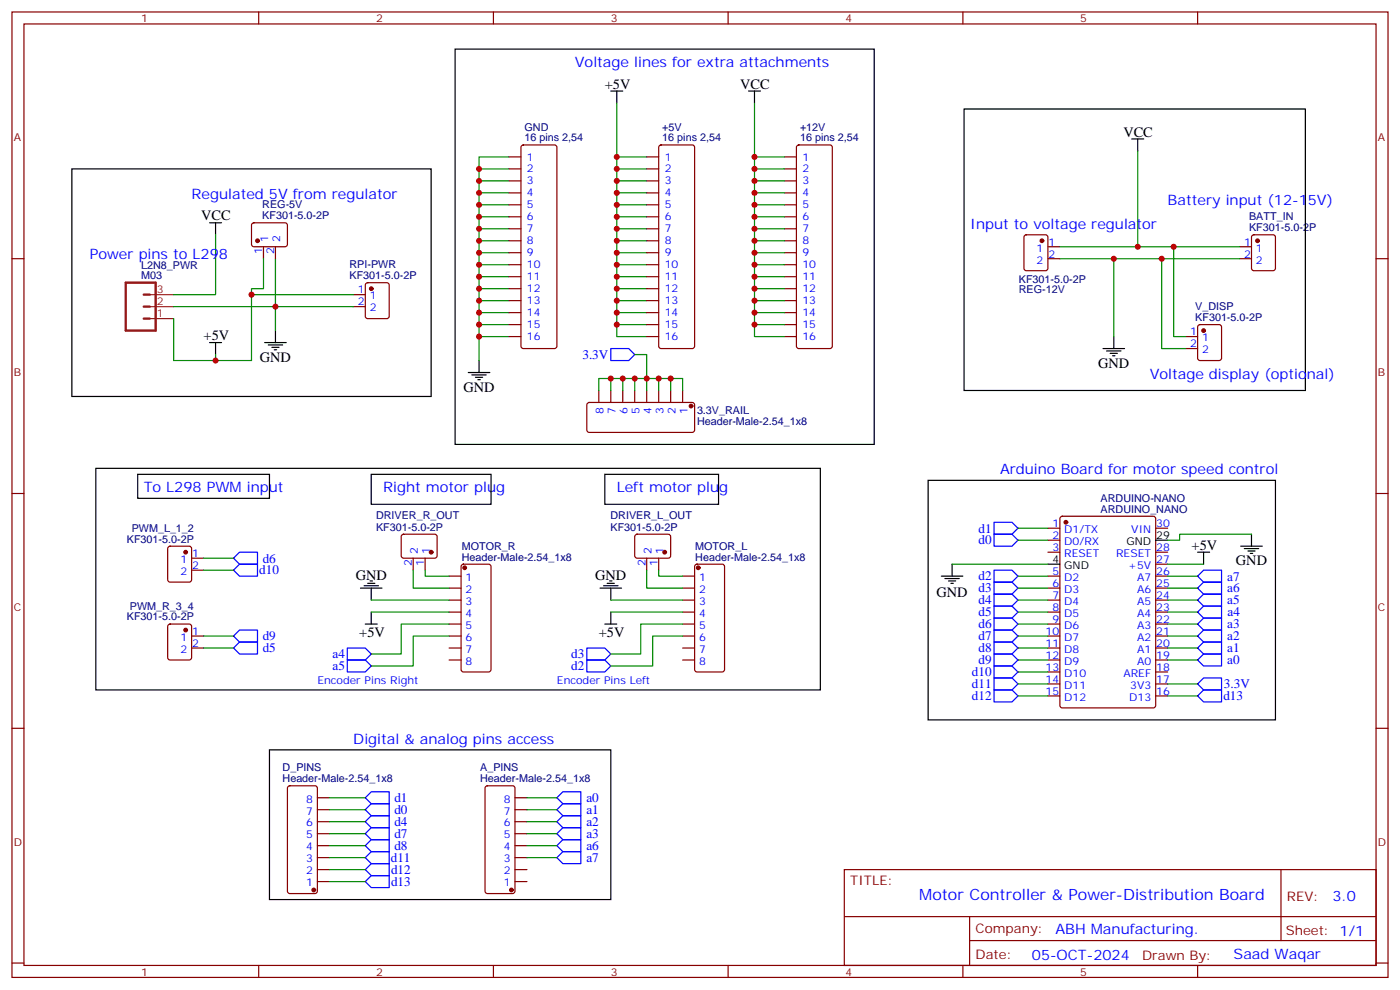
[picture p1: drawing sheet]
<svg xmlns="http://www.w3.org/2000/svg" width="412mm" height="292mm" viewBox="0 0 412 292" stroke-linecap="round" stroke-linejoin="round" font-family="sans-serif">
<g fill="none" stroke="#870000" stroke-width=".35">
<path d="M3.5 3.5h405.4v284.4h-405.4zM7.1 7.1h398.2v277.2h-398.2zM76.2 3.5v3.6M145.3 3.5v3.6M214.5 3.5v3.6M283.6 3.5v3.6M352.8 3.5v3.6M149.9 56.8h3.6M149.9 53.3h3.6M149.9 49.7h3.6M149.9 46.2h3.6M153.7 42.9l.5-.2h9.1l.5 .2 .2 .5v58.6l-.2 .5-.5 .2h-9.1l-.5-.3-.2-.4v-58.6z"/>
<path d="M190.5 56.8h3.5M190.5 53.3h3.5M190.5 49.7h3.5M190.5 46.2h3.5M194.3 42.9l.4-.2h9.2l.5 .2 .2 .5v58.6l-.2 .5-.5 .2h-9.2l-.5-.3-.2-.4v-58.6zM231.1 56.8h3.5M231.1 53.3h3.5M231.1 49.7h3.5M231.1 46.2h3.5M234.8 42.9l.5-.2h9.2l.5 .2 .2 .5v58.6l-.3 .5-.4 .2h-9.2l-.5-.3-.2-.4v-58.6zM3.5 76.2h3.6M74.3 65.8l.5-.2 9.4 .1 .5 .6-.1 5.9-.6 .5-9.5-.1-.4-.6v-5.7z"/>
<path d="M77.6 72.7v3.5M81.1 72.7v3.5M149.9 78h3.6M149.9 74.4h3.6M149.9 70.9h3.6M149.9 67.4h3.6M149.9 63.9h3.6M149.9 60.3h3.6M190.5 78h3.5M190.5 74.4h3.5M190.5 70.9h3.5M190.5 67.4h3.5"/>
<path d="M190.5 63.9h3.5M190.5 60.3h3.5M231.1 78h3.5M231.1 74.4h3.5M231.1 70.9h3.5M231.1 67.4h3.5M231.1 63.9h3.5M231.1 60.3h3.5M301.9 69.4l.4-.3h5.7l.6 .5 .1 9.4-.5 .7h-5.9l-.6-.4-.1-9.4zM308.7 76.2h3.5M308.7 72.7h3.5M365.1 76.2h3.6"/>
<path d="M365.1 72.7h3.6M368.9 69.4l.5-.3h5.6l.7 .5v9.4l-.5 .7h-5.8l-.7-.4v-9.4zM405.3 76.2h3.6M104.1 86.8h3.5M104.1 90.3h3.5M107.8 83.5l.5-.2h5.6l.7 .4 .1 9.4-.5 .7h-5.9l-.6-.4-.1-9.4zM149.9 99.1h3.6M149.9 95.6h3.6M149.9 92.1h3.6M149.9 88.5h3.6M149.9 85h3.6M149.9 81.5h3.6"/>
<path d="M190.5 99.1h3.5M190.5 95.6h3.5M190.5 92.1h3.5M190.5 88.5h3.5M190.5 85h3.5M190.5 81.5h3.5M231.1 99.1h3.5M231.1 95.6h3.5M231.1 92.1h3.5M231.1 88.5h3.5M231.1 85h3.5M231.1 81.5h3.5"/>
<path d="M349.2 99.1h3.6M353 95.8l.5-.2h5.6l.7 .4v9.5l-.4 .6-5.9 .1-.7-.5v-9.4zM173.1 118.7l.5-.2 30.6 .1 .4 .6-.1 7.7-.6 .5-30.6-.1-.4-.7v-7.4zM176.4 115v3.5M179.9 115v3.5M183.4 115v3.5M187 115v3.5M190.5 115v3.5M194 115v3.5M197.6 115v3.5M201.1 115v3.5M349.2 102.7h3.6"/>
<path d="M3.5 145.3h3.6M118.4 157.5l.5-.2 9.4 .1 .5 .6-.1 6-.6 .4-9.5-.1-.4-.6v-5.7zM187.2 157.5l.5-.2 9.4 .1 .5 .6-.1 6-.7 .4-9.4-.1-.4-.6v-5.7zM308.7 155.6h3.5M308.7 159.1h3.5M312.4 152.3l.5-.3h26.8l.7 .5v55.3l-.4 .6-27.1 .1-.6-.5-.1-55.2zM340.4 155.6h3.6M405.3 145.3h3.6M49.6 161.1l.5-.2h5.6l.7 .4v9.4l-.4 .7h-5.9l-.7-.4v-9.4zM56.4 164.4h3.6M56.4 167.9h3.6M121.7 164.4v3.5"/>
<path d="M125.2 164.4v3.5M132.3 169.7h3.5M132.3 173.2h3.5M132.3 176.7h3.5M136.1 166.4l.4-.2h7.4l.7 .4v30.6l-.4 .7h-7.7l-.6-.5-.1-30.5zM190.5 164.4v3.5M194 164.4v3.5M201.1 169.7h3.5M201.1 173.2h3.5M201.1 176.7h3.5M204.8 166.4l.5-.2h7.4l.7 .4v30.6l-.4 .7h-7.7l-.6-.5-.1-30.5zM308.7 162.6h3.5"/>
<path d="M308.7 169.7h3.5M308.7 173.2h3.5M308.7 176.7h3.5M340.4 162.6h3.6M340.4 169.7h3.6M340.4 173.2h3.6M340.4 176.7h3.6M340.4 166.2h3.6M49.6 184l.5-.2h5.6l.7 .4v9.5l-.4 .6-5.9 .1-.7-.5v-9.4zM56.4 187.3h3.6M56.4 190.9h3.6M132.3 180.3h3.5"/>
<path d="M132.3 183.8h3.5M132.3 187.3h3.5M132.3 190.9h3.5M132.3 194.4h3.5M201.1 180.3h3.5M201.1 183.8h3.5M201.1 187.3h3.5M201.1 190.9h3.5M201.1 194.4h3.5M308.7 180.3h3.5M308.7 183.8h3.5M308.7 187.3h3.5"/>
<path d="M308.7 190.9h3.5M308.7 194.4h3.5M308.7 197.9h3.5M340.4 180.3h3.6M340.4 183.8h3.6M340.4 187.3h3.6M340.4 190.9h3.6M340.4 194.4h3.6M340.4 197.9h3.6M3.5 214.5h3.6M308.7 201.4h3.5M308.7 205h3.5"/>
<path d="M340.4 201.4h3.6M340.4 205h3.6M405.3 214.5h3.6M84.9 231.6l.5-.2h7.4l.6 .5 .1 30.6-.5 .6-7.6 .1-.7-.5v-30.6zM93.5 238.5h3.5M93.5 234.9h3.5M143.1 231.6l.5-.2h7.4l.6 .5 .1 30.6-.5 .6-7.6 .1-.7-.5v-30.6zM151.7 238.5h3.5M151.7 234.9h3.5M93.5 259.6h3.5M93.5 256.1h3.5M93.5 252.6h3.5"/>
<path d="M93.5 249.1h3.5M93.5 245.5h3.5M93.5 242h3.5M151.7 259.6h3.5M151.7 256.1h3.5M151.7 252.6h3.5M151.7 249.1h3.5M151.7 245.5h3.5M151.7 242h3.5M248.7 256.1h156.6v28.2h-156.6zM377.3 256.1v20.9M248.7 270h156.5"/>
<path d="M285.6 277h119.6M285.6 270v14.1M3.5 283.6h3.6M76.2 284.3v3.6M145.3 284.3v3.6M214.5 284.3v3.6M283.6 284.3v3.6M352.8 284.3v3.6M405.3 283.6h3.6"/>
</g>
<g fill="#870000" stroke="#870000" stroke-width=".35">
<circle cx="314" cy="153.8" r=".53"/>
<circle cx="127" cy="162.6" r=".53"/>
<circle cx="195.8" cy="162.6" r=".53"/>
<circle cx="370.4" cy="70.9" r=".53"/>
<circle cx="54.7" cy="162.6" r=".53"/>
<circle cx="54.7" cy="185.6" r=".53"/>
<circle cx="75.8" cy="70.9" r=".53"/>
<circle cx="306.9" cy="70.9" r=".53"/>
<circle cx="136.9" cy="167.2" r=".53"/>
<circle cx="205.7" cy="167.2" r=".53"/>
<circle cx="203.6" cy="119.6" r=".53"/>
<circle cx="354.5" cy="97.4" r=".53"/>
<circle cx="92.4" cy="262.1" r=".53"/>
<circle cx="150.6" cy="262.1" r=".53"/>
<circle cx="109.4" cy="85" r=".53"/>
</g>
<g fill="none" stroke="#000" stroke-width=".35">
<path d="M134.1 14.5h123.4v116.4h-123.4zM179.9 26.8h3.5M181.7 26.8v3.5M220.5 26.8h3.5M222.2 26.8v3.5M284 32.1h100.5v82.9h-100.5zM21.2 49.7h105.8v67.1h-105.8zM333.4 40.9h3.5M335.1 40.9v3.6M61.7 65.6h3.6M63.5 65.6v3.5M81.1 97.4v3.5"/>
<path d="M328.1 99.1v3.6M61.7 100.9h3.6M63.5 100.9v3.5M78 100.9h6.3M79 101.6h4.3M80.1 102.3h2.1M80.8 103h.7M137.9 109.7h6.4M139 110.4h4.2M140.1 111.1h2.1M140.8 111.8h.7M141.1 106.2v3.5"/>
<path d="M324.9 102.7h6.4M326 103.4h4.2M327 104.1h2.1M327.7 104.8h.7M28.2 137.9h213.5v65.3h-213.5zM40.6 139.7h38.8v7.1h-38.8zM109.4 139.7h35.2v8.8h-35.2zM178.2 139.7h33.5v8.8h-33.5zM273.4 141.5h102.3v70.5h-102.3zM340.4 159.1h3.6M368.7 157.3v3.6M106.2 173.2h6.3"/>
<path d="M107.2 172.5h4.3M108.3 171.8h2.1M109 171.1h.7M109.4 173.2v3.5M176.7 173.2h6.4M177.8 172.5h4.2M178.9 171.8h2.1M179.6 171.1h.7M179.9 173.2v3.5M277.3 169.7h6.3M278.3 170.4h4.3M279.4 171.1h2.1"/>
<path d="M280.1 171.8h.7M280.5 166.2v3.5M308.7 166.2h3.5M352.8 162.6h3.5M354.5 162.6v3.6M365.5 160.9h6.3M366.5 161.6h4.3M367.6 162.3h2.1M368.3 163h.7M107.6 183.8h3.5M109.4 180.3v3.5M178.2 183.8h3.5"/>
<path d="M179.9 180.3v3.5M79.4 220.8h100.5v44.1h-100.5z"/>
</g>
<g fill="none" stroke="#008700" stroke-width=".35">
<path d="M181.7 30.3v15.9M222.2 30.3v15.9M141.1 56.8h8.8M141.1 53.3h8.8M141.1 49.7h8.8M149.9 46.2h-8.8v52.9h8.8M181.7 56.8h8.8M181.7 53.3h8.8M181.7 49.7h8.8M190.5 46.2h-8.8v52.9h8.8M222.2 56.8h8.9M222.2 53.3h8.9"/>
<path d="M222.2 49.7h8.9M231.1 46.2h-8.9v52.9h8.9M335.1 44.5v28.2h10.6M63.5 69.1v17.7h-12.3M77.6 76.2v8.8h-3.5v21.2h-10.6M81.1 76.2v14.1h-29.9M141.1 78h8.8M141.1 74.4h8.8M141.1 70.9h8.8M141.1 67.4h8.8M141.1 63.9h8.8M141.1 60.3h8.8"/>
<path d="M181.7 78h8.8M181.7 74.4h8.8M181.7 70.9h8.8M181.7 67.4h8.8M181.7 63.9h8.8M181.7 60.3h8.8M222.2 78h8.9M222.2 74.4h8.9M222.2 70.9h8.9M222.2 67.4h8.9M222.2 63.9h8.9M222.2 60.3h8.9"/>
<path d="M312.2 76.2h52.9M312.2 72.7h22.9M328.1 76.2v22.9M342.2 76.2v26.5h7M365.1 72.7h-19.4v26.4h3.5M51.2 93.8v12.4h12.3v-1.8M74.1 86.8h30M104.1 90.3h-23v7.1M141.1 95.6h8.8M141.1 92.1h8.8M141.1 88.5h8.8M141.1 85h8.8"/>
<path d="M141.1 81.5h8.8M141.1 99.1v7.1M181.7 95.6h8.8M181.7 92.1h8.8M181.7 88.5h8.8M181.7 85h8.8M181.7 81.5h8.8M222.2 95.6h8.9M222.2 92.1h8.9M222.2 88.5h8.9M222.2 85h8.9M222.2 81.5h8.9"/>
<path d="M179.9 111.5h-3.5v3.5M183.4 111.5h-3.5v3.5M187 104.4h3.5v7.1h-3.5v3.5M187 111.5h-3.6v3.5M194 111.5h-3.5v3.5M197.6 115v-3.5h3.5v3.5M197.6 111.5h-3.6v3.5M299.9 155.6h8.8M299.9 159.1h8.8M368.7 157.3h-21.2v1.8h-3.5M60 164.4h8.8M60 167.9h8.8"/>
<path d="M109.4 176.7h22.9M121.7 167.9v5.3h10.6M125.2 167.9v1.8h7.1M179.9 176.7h21.2M190.5 167.9v5.3h10.6M194 167.9v1.8h7.1M280.5 166.2h28.2M299.9 176.7h8.8M299.9 169.7h8.8M299.9 173.2h8.8M344 176.7h8.8M344 166.2h10.5"/>
<path d="M344 169.7h8.8M344 173.2h8.8M60 187.3h8.8M60 190.9h8.8M109.4 180.3h22.9M132.3 183.8h-14.1v8.8h-8.8M132.3 187.3h-10.6v8.8h-12.3M179.9 180.3h21.2M201.1 183.8h-12.4v8.8h-8.8M201.1 187.3h-8.8v8.8h-12.4M299.9 180.3h8.8M299.9 197.9h8.8"/>
<path d="M299.9 187.3h8.8M299.9 183.8h8.8M299.9 194.4h8.8M299.9 190.9h8.8M344 180.3h8.8M344 187.3h8.8M344 183.8h8.8M344 194.4h8.8M344 190.9h8.8M299.9 201.4h8.8M299.9 205h8.8M344 201.4h8.8"/>
<path d="M344 205h8.8M97 234.9h10.6M97 238.5h10.6M155.2 234.9h8.8M155.2 238.5h8.8M97 242h10.6M97 245.5h10.6M97 249.1h10.6M97 252.6h10.6M97 256.1h10.6M97 259.6h10.6M155.2 242h8.8"/>
<path d="M155.2 245.5h8.8M155.2 249.1h8.8M155.2 252.6h8.8"/>
</g>
<path d="M37 83.3h8.9v14.1h-8.9zM42.3 86.8h1.8M42.3 90.3h1.8M42.3 93.8h1.8" fill="none" stroke="#8c2424" stroke-width=".71"/>
<path d="M44.1 93.8h7.1M44.1 90.3h7.1M44.1 86.8h7.1" fill="none" stroke="#8c2424" stroke-width=".35"/>
<g fill="none" stroke="#00f" stroke-width=".35">
<path d="M179.9 102.7h5.3l1.8 1.7-1.8 1.8h-5.3zM292.8 153.8h5.3l1.8 1.8-1.8 1.7h-5.3zM292.8 157.3h5.3l1.8 1.8-1.8 1.8h-5.3zM70.6 162.6h5.2v3.6h-5.2l-1.8-1.8zM70.6 166.2h5.2v3.5h-5.2l-1.8-1.8zM292.8 167.9h5.3l1.8 1.8-1.8 1.7h-5.3zM292.8 171.4h5.3l1.8 1.8-1.8 1.8h-5.3zM292.8 178.5h5.3l1.8 1.8-1.8 1.7h-5.3zM292.8 175h5.3l1.8 1.7-1.8 1.8h-5.3zM354.5 178.5h5.3v3.5h-5.3l-1.7-1.7zM354.5 175h5.3v3.5h-5.3l-1.7-1.8zM354.5 171.4h5.3v3.6h-5.3l-1.7-1.8z"/>
<path d="M354.5 167.9h5.3v3.5h-5.3l-1.7-1.7zM68.8 190.9l1.8-1.8h5.2v3.5h-5.2zM70.6 185.6h5.2v3.5h-5.2l-1.8-1.8zM102.3 190.9h5.3l1.8 1.7-1.8 1.8h-5.3zM102.3 194.4h5.3l1.8 1.7-1.8 1.8h-5.3zM172.9 190.9h5.3l1.7 1.7-1.7 1.8h-5.3zM172.9 194.4h5.3l1.7 1.7-1.7 1.8h-5.3zM292.8 196.1h5.3l1.8 1.8-1.8 1.8h-5.3zM292.8 192.6h5.3l1.8 1.8-1.8 1.7h-5.3zM292.8 182h5.3l1.8 1.8-1.8 1.8h-5.3zM292.8 185.6h5.3l1.8 1.7-1.8 1.8h-5.3zM292.8 189.1h5.3l1.8 1.8-1.8 1.7h-5.3z"/>
<path d="M292.8 199.7h5.3l1.8 1.7-1.8 1.8h-5.3zM354.5 199.7h5.3v3.5h-5.3l-1.7-1.8zM354.5 192.6h5.3v3.5h-5.3l-1.7-1.7zM354.5 189.1h5.3v3.5h-5.3l-1.7-1.7zM354.5 185.6h5.3v3.5h-5.3l-1.7-1.8zM354.5 182h5.3v3.6h-5.3l-1.7-1.8zM292.8 203.2h5.3l1.8 1.8-1.8 1.7h-5.3zM354.5 203.2h5.3v3.5h-5.3l-1.7-1.7zM109.4 233.2h5.3v3.5h-5.3l-1.8-1.8zM109.4 236.7h5.3v3.5h-5.3l-1.8-1.7zM164 238.5l1.8-1.8h5.3v3.5h-5.3zM165.8 233.2h5.3v3.5h-5.3l-1.8-1.8z"/>
<path d="M109.4 240.2h5.3v3.6h-5.3l-1.8-1.8zM109.4 243.8h5.3v3.5h-5.3l-1.8-1.8zM109.4 247.3h5.3v3.5h-5.3l-1.8-1.7zM109.4 250.8h5.3v3.6h-5.3l-1.8-1.8zM109.4 254.4h5.3v3.5h-5.3l-1.8-1.8zM109.4 257.9h5.3v3.5h-5.3l-1.8-1.8zM165.8 240.2h5.3v3.6h-5.3l-1.8-1.8zM165.8 243.8h5.3v3.5h-5.3l-1.8-1.8zM165.8 247.3h5.3v3.5h-5.3l-1.8-1.7zM165.8 250.8h5.3v3.6h-5.3l-1.8-1.8z"/>
</g>
<g fill="#c00">
<circle cx="222.3" cy="95.6" r=".88"/>
<circle cx="222.3" cy="92.1" r=".88"/>
<circle cx="222.3" cy="88.5" r=".88"/>
<circle cx="222.3" cy="85" r=".88"/>
<circle cx="222.3" cy="81.5" r=".88"/>
<circle cx="222.3" cy="78" r=".88"/>
<circle cx="222.3" cy="74.4" r=".88"/>
<circle cx="222.3" cy="70.9" r=".88"/>
<circle cx="222.3" cy="67.4" r=".88"/>
<circle cx="222.3" cy="63.9" r=".88"/>
<circle cx="222.3" cy="60.3" r=".88"/>
<circle cx="222.3" cy="56.8" r=".88"/>
<circle cx="222.3" cy="53.3" r=".88"/>
<circle cx="222.3" cy="49.7" r=".88"/>
<circle cx="181.7" cy="49.7" r=".88"/>
<circle cx="181.7" cy="53.3" r=".88"/>
<circle cx="181.7" cy="56.8" r=".88"/>
<circle cx="181.7" cy="60.3" r=".88"/>
<circle cx="181.7" cy="63.9" r=".88"/>
<circle cx="181.7" cy="67.4" r=".88"/>
<circle cx="181.7" cy="70.9" r=".88"/>
<circle cx="181.7" cy="74.4" r=".88"/>
<circle cx="181.7" cy="78" r=".88"/>
<circle cx="181.7" cy="81.5" r=".88"/>
<circle cx="181.7" cy="85" r=".88"/>
<circle cx="181.7" cy="88.5" r=".88"/>
<circle cx="181.7" cy="92.1" r=".88"/>
<circle cx="181.7" cy="95.6" r=".88"/>
<circle cx="141.1" cy="49.7" r=".88"/>
<circle cx="141.1" cy="53.3" r=".88"/>
<circle cx="141.1" cy="56.8" r=".88"/>
<circle cx="141.1" cy="60.3" r=".88"/>
<circle cx="141.1" cy="63.9" r=".88"/>
<circle cx="141.1" cy="67.4" r=".88"/>
<circle cx="141.1" cy="70.9" r=".88"/>
<circle cx="141.1" cy="74.4" r=".88"/>
<circle cx="141.1" cy="78" r=".88"/>
<circle cx="141.1" cy="81.5" r=".88"/>
<circle cx="141.1" cy="85" r=".88"/>
<circle cx="141.1" cy="88.5" r=".88"/>
<circle cx="141.1" cy="92.1" r=".88"/>
<circle cx="141.1" cy="95.6" r=".88"/>
<circle cx="222.3" cy="46.2" r=".88"/>
<circle cx="181.7" cy="46.2" r=".88"/>
<circle cx="141.1" cy="99.1" r=".88"/>
<circle cx="197.6" cy="111.5" r=".88"/>
<circle cx="194" cy="111.5" r=".88"/>
<circle cx="190.5" cy="111.5" r=".88"/>
<circle cx="187" cy="111.5" r=".88"/>
<circle cx="183.4" cy="111.5" r=".88"/>
<circle cx="81.1" cy="90.3" r=".88"/>
<circle cx="63.5" cy="106.2" r=".88"/>
<circle cx="335.1" cy="72.7" r=".88"/>
<circle cx="328.1" cy="76.2" r=".88"/>
<circle cx="179.9" cy="111.5" r=".88"/>
<circle cx="342.2" cy="76.2" r=".88"/>
<circle cx="345.7" cy="72.7" r=".88"/>
<circle cx="74.1" cy="86.8" r=".88"/>
</g>
<text font-size="4.6" fill="#00f" x="270.8" y="265.1">Motor Controller &amp; Power-Distribution Board</text>
<g font-size="4.2" fill="#00f">
<text x="169.3" y="19.8">Voltage lines for extra attachments</text>
<text x="56.4" y="58.6">Regulated 5V from regulator</text>
<text x="344" y="60.3">Battery input (12-15V)</text>
<text x="285.8" y="67.4">Input to voltage regulator</text>
<text x="26.5" y="76.2">Power pins to L298</text>
<text x="338.7" y="111.5">Voltage display (optional)</text>
<text x="294.6" y="139.7">Arduino Board for motor speed control</text>
<text x="42.3" y="145">To L298 PWM input</text>
<text x="112.9" y="145">Right motor plug</text>
<text x="181.7" y="145">Left motor plug</text>
<text x="104.1" y="219.1">Digital &amp; analog pins access</text>
<text x="392.5" y="265.4">3.0</text>
<text x="310.9" y="274.9">ABH Manufacturing.</text>
<text x="304" y="282.7">05-OCT-2024</text>
<text x="363.4" y="282.6">Saad Waqar</text>
</g>
<g font-size="4.2">
<text x="178.2" y="26.1">+5V</text>
<text x="218" y="26.1">VCC</text>
<text x="330.9" y="40.2">VCC</text>
<text x="59.3" y="64.9">VCC</text>
<text x="60" y="100.2">+5V</text>
<text x="76.6" y="106.5">GND</text>
<text x="323.5" y="108.3">GND</text>
<text x="136.5" y="115.4">GND</text>
<text x="351" y="161.9">+5V</text>
<text x="364.1" y="166.5">GND</text>
<text x="104.8" y="170.7">GND</text>
<text x="175.3" y="170.7">GND</text>
<text x="275.9" y="175.7">GND</text>
<text x="105.8" y="187.7">+5V</text>
<text x="176.4" y="187.7">+5V</text>
</g>
<g font-size="3.9" fill="#00f">
<text x="171.6" y="105.7">3.3V</text>
<text x="288.2" y="156.8">d1</text>
<text x="288.2" y="160.4">d0</text>
<text x="77.4" y="165.7">d6</text>
<text x="76.4" y="169.2">d10</text>
<text x="288.2" y="170.9">d2</text>
<text x="361.5" y="171">a7</text>
<text x="288.2" y="174.5">d3</text>
<text x="288.2" y="178">d4</text>
<text x="361.5" y="178">a5</text>
<text x="361.5" y="174.5">a6</text>
<text x="288.2" y="185">d6</text>
<text x="288.2" y="181.5">d5</text>
<text x="361.5" y="185">a3</text>
<text x="361.6" y="181.5">a4</text>
<text x="77.4" y="188.6">d9</text>
<text x="288.2" y="188.6">d7</text>
<text x="361.5" y="188.6">a2</text>
<text x="77.4" y="192.1">d5</text>
<text x="98" y="193.9">a4</text>
<text x="98" y="197.4">a5</text>
<text x="168.3" y="193.9">d3</text>
<text x="168.3" y="197.4">d2</text>
<text x="288.2" y="195.6">d9</text>
<text x="288.2" y="192.1">d8</text>
<text x="361.5" y="195.7">a0</text>
<text x="361.5" y="192.1">a1</text>
<text x="286.3" y="199.2">d10</text>
<text x="286.3" y="202.7">d11</text>
<text x="360.5" y="202.6">3.3V</text>
<text x="286.3" y="206.2">d12</text>
<text x="360.4" y="206.3">d13</text>
<text x="116.2" y="236.3">d1</text>
<text x="116.2" y="239.8">d0</text>
<text x="172.8" y="236.2">a0</text>
<text x="172.8" y="239.7">a1</text>
<text x="116.2" y="243.3">d4</text>
<text x="172.8" y="243.3">a2</text>
<text x="116.2" y="246.8">d7</text>
<text x="116.2" y="250.4">d8</text>
<text x="172.8" y="246.8">a3</text>
<text x="172.8" y="250.3">a6</text>
<text x="115.1" y="253.9">d11</text>
<text x="115.2" y="257.4">d12</text>
<text x="172.8" y="253.9">a7</text>
<text x="115.2" y="260.9">d13</text>
</g>
<g font-size="3.9" fill="#800">
<text x="250.5" y="260.7">TITLE:</text>
<text x="379.1" y="265.4">REV:</text>
<text x="287.4" y="274.9">Company:</text>
<text x="378.7" y="275.5">Sheet: 1/1</text>
<text x="287.4" y="282.6">Date:</text>
<text x="336.4" y="282.7">Drawn By:</text>
</g>
<g font-size="3.2" fill="#800">
<text x="41.6" y="6.5">1</text>
<text x="110.8" y="6.5">2</text>
<text x="179.9" y="6.5">3</text>
<text x="249.1" y="6.5">4</text>
<text x="318.2" y="6.5">5</text>
<text x="4.1" y="41.6">A</text>
<text x="405.9" y="41.6">A</text>
<text x="4.1" y="110.8">B</text>
<text x="405.9" y="110.8">B</text>
<text x="4.1" y="179.9">C</text>
<text x="405.9" y="179.9">C</text>
<text x="4.1" y="249.1">D</text>
<text x="405.9" y="249.1">D</text>
<text x="41.6" y="287.3">1</text>
<text x="110.8" y="287.3">2</text>
<text x="179.9" y="287.3">3</text>
<text x="249.1" y="287.3">4</text>
<text x="318.2" y="287.3">5</text>
</g>
<g font-size="3.2" fill="#000080">
<text x="154.5" y="41.6">16 pins 2,54</text>
<text x="154.5" y="38.5">GND</text>
<text x="195.1" y="41.6">16 pins 2,54</text>
<text x="195.1" y="38.5">+5V</text>
<text x="235.7" y="41.6">16 pins 2,54</text>
<text x="235.7" y="38.5">+12V</text>
<text x="77.3" y="64.6">KF301-5.0-2P</text>
<text x="77.3" y="61.4">REG-5V</text>
<text x="368" y="64.9">BATT_IN</text>
<text x="368" y="68.1">KF301-5.0-2P</text>
<text x="41.6" y="82.2">M03</text>
<text x="41.6" y="79.3">L2N8_PWR</text>
<text x="103" y="82.2">KF301-5.0-2P</text>
<text x="103" y="79.1">RPI-PWR</text>
<text x="300.1" y="83.3">KF301-5.0-2P</text>
<text x="300.1" y="86.4">REG-12V</text>
<text x="352.1" y="94.5">KF301-5.0-2P</text>
<text x="352.1" y="91.4">V_DISP</text>
<text x="205.3" y="125.2">Header-Male-2.54_1x8</text>
<text x="205.3" y="121.9">3.3V_RAIL</text>
<text x="324.2" y="147.8">ARDUINO-NANO</text>
<text x="110.8" y="152.9">DRIVER_R_OUT</text>
<text x="179.8" y="152.9">DRIVER_L_OUT</text>
<text x="324.2" y="151">ARDUINO_NANO</text>
<text x="37.4" y="159.8">KF301-5.0-2P</text>
<text x="38.8" y="156.6">PWM_L_1_2</text>
<text x="110.8" y="156.3">KF301-5.0-2P</text>
<text x="136" y="161.9">MOTOR_R</text>
<text x="179.8" y="156.3">KF301-5.0-2P</text>
<text x="204.8" y="161.9">MOTOR_L</text>
<text x="136" y="165.1">Header-Male-2.54_1x8</text>
<text x="204.8" y="165.1">Header-Male-2.54_1x8</text>
<text x="38.3" y="179.6">PWM_R_3_4</text>
<text x="37.4" y="182.7">KF301-5.0-2P</text>
<text x="83.2" y="227">D_PINS</text>
<text x="141.4" y="227">A_PINS</text>
<text x="83.2" y="230.4">Header-Male-2.54_1x8</text>
<text x="141.4" y="230.4">Header-Male-2.54_1x8</text>
</g>
<g font-size="3.2" fill="#00f">
<text x="155.2" y="47.3">1</text>
<text x="195.8" y="47.3">1</text>
<text x="236.4" y="47.3">1</text>
<text x="155.2" y="50.8">2</text>
<text x="195.8" y="50.8">2</text>
<text x="236.4" y="50.8">2</text>
<text x="155.2" y="57.9">4</text>
<text x="155.2" y="54.3">3</text>
<text x="195.8" y="57.9">4</text>
<text x="195.8" y="54.3">3</text>
<text x="236.4" y="57.9">4</text>
<text x="236.4" y="54.3">3</text>
<text x="155.2" y="64.9">6</text>
<text x="155.2" y="61.4">5</text>
<text x="195.8" y="64.9">6</text>
<text x="195.8" y="61.4">5</text>
<text x="236.4" y="64.9">6</text>
<text x="236.4" y="61.4">5</text>
<text x="79" y="71.4" transform="rotate(-90 79 71.4)">1</text>
<text x="82.5" y="71.4" transform="rotate(-90 82.5 71.4)">2</text>
<text x="155.2" y="72">8</text>
<text x="155.2" y="68.4">7</text>
<text x="195.8" y="72">8</text>
<text x="195.8" y="68.4">7</text>
<text x="236.4" y="72">8</text>
<text x="236.4" y="68.4">7</text>
<text x="77.3" y="74.9" transform="rotate(-90 77.3 74.9)">1</text>
<text x="80.8" y="74.9" transform="rotate(-90 80.8 74.9)">2</text>
<text x="155.2" y="75.5">9</text>
<text x="195.8" y="75.5">9</text>
<text x="236.4" y="75.5">9</text>
<text x="305.4" y="74.1">1</text>
<text x="305.4" y="77.6">2</text>
<text x="308.9" y="72.3">1</text>
<text x="308.9" y="75.8">2</text>
<text x="366.5" y="72.3">1</text>
<text x="366.5" y="75.8">2</text>
<text x="370" y="74.1">1</text>
<text x="370" y="77.6">2</text>
<text x="155.2" y="82.6">11</text>
<text x="155.2" y="79">10</text>
<text x="195.8" y="82.6">11</text>
<text x="195.8" y="79">10</text>
<text x="236.4" y="82.6">11</text>
<text x="236.4" y="79">10</text>
<text x="105.4" y="86.4">1</text>
<text x="105.4" y="90">2</text>
<text x="108.9" y="88.2">1</text>
<text x="155.2" y="89.6">13</text>
<text x="155.2" y="86.1">12</text>
<text x="195.8" y="89.6">13</text>
<text x="195.8" y="86.1">12</text>
<text x="236.4" y="89.6">13</text>
<text x="236.4" y="86.1">12</text>
<text x="108.9" y="91.7">2</text>
<text x="155.2" y="93.1">14</text>
<text x="195.8" y="93.1">14</text>
<text x="236.4" y="93.1">14</text>
<text x="155.2" y="100.2">16</text>
<text x="155.2" y="96.7">15</text>
<text x="195.8" y="100.2">16</text>
<text x="195.8" y="96.7">15</text>
<text x="236.4" y="100.2">16</text>
<text x="236.4" y="96.7">15</text>
<text x="350.6" y="98.8">1</text>
<text x="354.1" y="100.5">1</text>
<text x="350.6" y="102.3">2</text>
<text x="354.1" y="104.1">2</text>
<text x="177.8" y="121.9" transform="rotate(-90 177.8 121.9)">8</text>
<text x="181.3" y="121.9" transform="rotate(-90 181.3 121.9)">7</text>
<text x="184.9" y="121.9" transform="rotate(-90 184.9 121.9)">6</text>
<text x="188.4" y="121.9" transform="rotate(-90 188.4 121.9)">5</text>
<text x="191.9" y="121.9" transform="rotate(-90 191.9 121.9)">4</text>
<text x="195.4" y="121.9" transform="rotate(-90 195.4 121.9)">3</text>
<text x="199" y="121.9" transform="rotate(-90 199 121.9)">2</text>
<text x="202.5" y="121.9" transform="rotate(-90 202.5 121.9)">1</text>
<text x="310" y="155.2">1</text>
<text x="340.6" y="155.2">30</text>
<text x="310" y="158.8">2</text>
<text x="313.5" y="157">D1/TX</text>
<text x="313.5" y="160.5">D0/RX</text>
<text x="333.2" y="157">VIN</text>
<text x="53.1" y="165.8">1</text>
<text x="56.6" y="164">1</text>
<text x="56.6" y="167.6">2</text>
<text x="121.4" y="166.6" transform="rotate(-90 121.4 166.6)">2</text>
<text x="123.1" y="163.1" transform="rotate(-90 123.1 163.1)">2</text>
<text x="124.9" y="166.6" transform="rotate(-90 124.9 166.6)">1</text>
<text x="126.6" y="163.1" transform="rotate(-90 126.6 163.1)">1</text>
<text x="190.1" y="166.6" transform="rotate(-90 190.1 166.6)">2</text>
<text x="191.9" y="163.1" transform="rotate(-90 191.9 163.1)">2</text>
<text x="193.7" y="166.6" transform="rotate(-90 193.7 166.6)">1</text>
<text x="195.4" y="163.1" transform="rotate(-90 195.4 163.1)">1</text>
<text x="310" y="162.3">3</text>
<text x="313.5" y="164">RESET</text>
<text x="328.8" y="164">RESET</text>
<text x="332.3" y="167.6">+5V</text>
<text x="340.6" y="165.8">27</text>
<text x="340.6" y="162.3">28</text>
<text x="53.1" y="169.3">2</text>
<text x="137.1" y="171.1">1</text>
<text x="205.9" y="171.1">1</text>
<text x="310" y="169.3">5</text>
<text x="310" y="172.9">6</text>
<text x="313.5" y="171.1">D2</text>
<text x="334.9" y="171.1">A7</text>
<text x="340.6" y="172.9">25</text>
<text x="340.6" y="169.3">26</text>
<text x="137.1" y="174.6">2</text>
<text x="137.1" y="178.2">3</text>
<text x="205.9" y="174.6">2</text>
<text x="205.9" y="178.2">3</text>
<text x="310" y="176.4">7</text>
<text x="310" y="179.9">8</text>
<text x="313.5" y="174.6">D3</text>
<text x="313.5" y="178.2">D4</text>
<text x="334.9" y="178.2">A5</text>
<text x="334.9" y="174.6">A6</text>
<text x="340.6" y="179.9">23</text>
<text x="340.6" y="176.4">24</text>
<text x="137.1" y="181.7">4</text>
<text x="137.1" y="185.2">5</text>
<text x="205.9" y="181.7">4</text>
<text x="205.9" y="185.2">5</text>
<text x="310" y="183.4">9</text>
<text x="313.5" y="181.7">D5</text>
<text x="313.5" y="185.2">D6</text>
<text x="334.9" y="185.2">A3</text>
<text x="334.9" y="181.7">A4</text>
<text x="340.6" y="183.4">22</text>
<text x="53.1" y="188.7">1</text>
<text x="56.6" y="187">1</text>
<text x="56.6" y="190.5">2</text>
<text x="137.1" y="188.7">6</text>
<text x="205.9" y="188.7">6</text>
<text x="308" y="187">10</text>
<text x="308" y="190.5">11</text>
<text x="313.5" y="188.7">D7</text>
<text x="334.9" y="188.7">A2</text>
<text x="340.6" y="190.5">20</text>
<text x="340.6" y="187">21</text>
<text x="53.1" y="192.3">2</text>
<text x="137.1" y="192.3">7</text>
<text x="137.1" y="195.8">8</text>
<text x="205.9" y="192.3">7</text>
<text x="205.9" y="195.8">8</text>
<text x="308" y="194">12</text>
<text x="308" y="197.6">13</text>
<text x="313.5" y="192.3">D8</text>
<text x="313.5" y="195.8">D9</text>
<text x="334.9" y="195.8">A0</text>
<text x="334.9" y="192.3">A1</text>
<text x="340.6" y="197.6">18</text>
<text x="340.6" y="194">19</text>
<text x="93.5" y="201.4">Encoder Pins Right</text>
<text x="164" y="201.4">Encoder Pins Left</text>
<text x="308" y="201.1">14</text>
<text x="313.5" y="199.3">D10</text>
<text x="313.5" y="202.8">D11</text>
<text x="330.9" y="199.3">AREF</text>
<text x="332.9" y="202.8">3V3</text>
<text x="340.6" y="201.1">17</text>
<text x="308" y="204.6">15</text>
<text x="313.5" y="206.4">D12</text>
<text x="332.6" y="206.4">D13</text>
<text x="340.6" y="204.6">16</text>
<text x="90.2" y="239.9">7</text>
<text x="90.2" y="236.4">8</text>
<text x="148.4" y="239.9">7</text>
<text x="148.4" y="236.4">8</text>
<text x="90.2" y="243.4">6</text>
<text x="148.4" y="243.4">6</text>
<text x="90.2" y="250.5">4</text>
<text x="90.2" y="246.9">5</text>
<text x="148.4" y="250.5">4</text>
<text x="148.4" y="246.9">5</text>
<text x="90.2" y="257.5">2</text>
<text x="90.2" y="254">3</text>
<text x="148.4" y="257.5">2</text>
<text x="148.4" y="254">3</text>
<text x="90.2" y="261.1">1</text>
<text x="148.4" y="261.1">1</text>
</g>
<g font-size="3.2" fill="#8d2323">
<text x="46.2" y="90">2</text>
<text x="46.2" y="86.4">3</text>
<text x="46.2" y="93.5">1</text>
</g>
<g font-size="3.2">
<text x="331.8" y="160.5">GND</text>
<text x="340.6" y="158.8">29</text>
<text x="310" y="165.8">4</text>
<text x="313.5" y="167.6">GND</text>
</g>
</svg>
